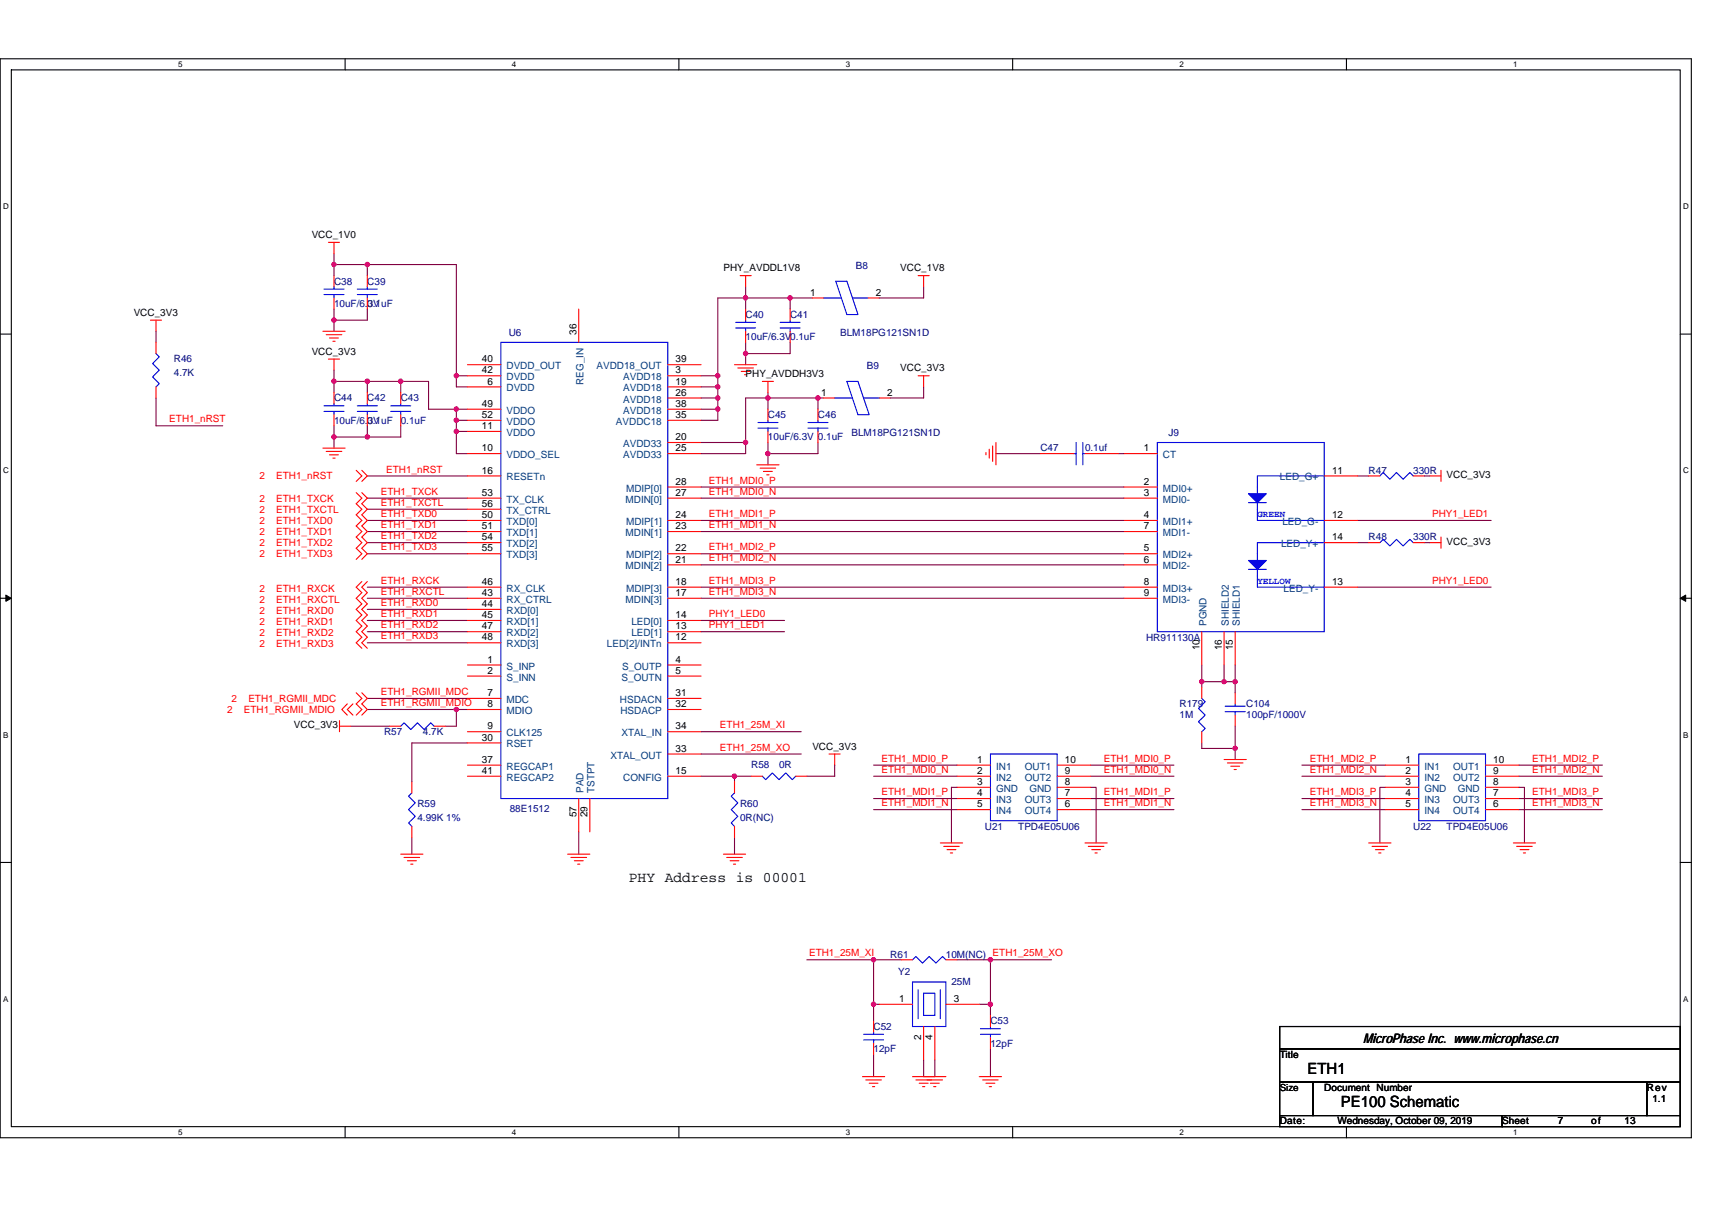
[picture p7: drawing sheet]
<svg xmlns="http://www.w3.org/2000/svg" width="297mm" height="210mm" viewBox="0 0 297 210" stroke-linecap="round" stroke-linejoin="round" font-family="sans-serif">
<path d="M0 10.2h293.5v187.2h-293.5zM2 12.1h289.5v183.4h-289.5z" fill="none" stroke="#000" stroke-width=".19"/>
<g fill="#fff">
<path d="M30.9 10.4h.8v1.6h-.8z"/>
<path d="M30.9 195.7h.8v1.6h-.8z"/>
</g>
<path d="M59.9 10.2v1.9M59.9 195.5v1.9" fill="none" stroke="#000" stroke-width=".19"/>
<g fill="#fff">
<path d="M88.8 10.4h.8v1.6h-.8z"/>
<path d="M88.8 195.7h.8v1.6h-.8z"/>
</g>
<path d="M117.8 10.2v1.9M117.8 195.5v1.9" fill="none" stroke="#000" stroke-width=".19"/>
<g fill="#fff">
<path d="M146.7 10.4h.8v1.6h-.8z"/>
<path d="M146.7 195.7h.8v1.6h-.8z"/>
</g>
<path d="M175.7 10.2v1.9M175.7 195.5v1.9" fill="none" stroke="#000" stroke-width=".19"/>
<g fill="#fff">
<path d="M204.7 10.4h.7v1.6h-.7z"/>
<path d="M204.7 195.7h.7v1.6h-.7z"/>
</g>
<path d="M233.6 10.2v1.9M233.6 195.5v1.9" fill="none" stroke="#000" stroke-width=".19"/>
<g fill="#fff">
<path d="M262.6 10.4h.7v1.6h-.7z"/>
<path d="M262.6 195.7h.7v1.6h-.7z"/>
<path d="M.5 35.1h1v1.5h-1z"/>
<path d="M292 35.1h1v1.5h-1z"/>
<path d="M.5 80.9h1v1.5h-1z"/>
<path d="M292 80.9h1v1.5h-1z"/>
</g>
<path d="M0 58h2M291.5 58h2" fill="none" stroke="#000" stroke-width=".19"/>
<g fill="#fff">
<path d="M.5 126.7h.9v1.6h-.9z"/>
<path d="M292 126.7h.9v1.6h-.9z"/>
</g>
<path d="M0 103.8h2M291.5 103.8h2" fill="none" stroke="#000" stroke-width=".19"/>
<path d="M1 103.3l1 .5-1 .6zM291.5 103.8l1-.5v1.1z" fill="#000" stroke="#000" stroke-width=".17"/>
<g fill="#fff">
<path d="M.5 172.6h.9v1.5h-.9z"/>
<path d="M292 172.6h.9v1.5h-.9z"/>
</g>
<path d="M0 149.7h2M291.5 149.7h2M222 178.1h69.5v3.9h-69.5zM222 182h69.5v5.8h-69.5zM222 187.8h5.8v5.8h-5.8zM222 193.6h38.6v1.9h-38.6zM227.8 187.8h57.9v5.8h-57.9zM260.6 193.6h30.9v1.9h-30.9zM285.7 187.8h5.8v5.8h-5.8z" fill="none" stroke="#000" stroke-width=".19"/>
<g fill="none" stroke="#800040" stroke-width=".19">
<path d="M27.1 57.5v1.9M58 44v1.9M58 55.6v1.9M58 45.9v1.9M58 53.6v2h5.7v-2M58 45.9h5.7M63.7 45.9v1.9M63.7 45.9h15.5v21.2h1.9M129.4 59.4v2M129.4 49.8v3.8M137.1 51.7h-12.6v13.5M137.1 59.4v2h-7.7"/>
<path d="M137.1 51.7v1.9M137.1 51.7h3.8M160.2 49.8v1.9h-7.7M27.1 69.1v4.8h11.5M58 75.8v2M58 66.2v1.9M58 64.2v2h5.7M58 73.9v1.9h5.7M63.7 73.9v1.9M63.7 66.2v1.9M63.7 66.2h5.8M69.5 66.2h4.9v4.8h4.8"/>
<path d="M69.5 73.9v1.9h-5.8M69.5 66.2v1.9M79.2 71v1.9M79.2 74.9v3.8h1.9M79.2 72.9v2M79.2 74.9h1.9M79.2 72.9h1.9M79.2 71h1.9M79.2 65.2h1.9M121.6 76.8h7.8M121.6 65.2h2.9M121.6 67.1h2.9"/>
<path d="M121.6 69.1h2.9M121.6 71h2.9M124.5 65.2v1.9M124.5 67.1v2M124.5 69.1v1.9M124.5 71v1.9h-2.9M129.4 61.4v1.9M129.4 76.8v1.9h-7.8M133.2 69.1h8.7M133.2 69.1h-3.8v7.7M133.2 68.1v1M133.2 76.8v1.9"/>
<path d="M133.2 78.7v2M133.2 69.1v1.9M141.9 69.1h1M141.9 76.8v1.9h-8.7M141.9 69.1v1.9M160.2 67.1v2h-5.7M172.8 78.7h7.7M194 78.7h1M63.7 86.4h17.4M63.7 88.4h17.4M63.7 90.3h17.4M63.7 92.2h17.4"/>
<path d="M63.7 94.2h17.4M63.7 96.1h17.4M63.7 82.6h17.4M121.6 84.5h73.4M121.6 90.3h73.4M121.6 96.1h73.4M121.6 98h73.4M121.6 92.2h73.4M121.6 86.4h73.4M235.5 94.2h2M235.5 82.6h2M235.5 90.3h23.2"/>
<path d="M247.1 94.2h1M247.1 82.6h1M63.7 101.9h17.4M63.7 103.8h17.4M63.7 105.7h17.4M63.7 107.7h17.4M63.7 109.6h17.4M63.7 111.5h17.4M121.6 101.9h73.4M121.6 103.8h73.4M121.6 107.7h14.5M121.6 109.6h14.5"/>
<path d="M208.5 118.3h3.9M208.5 115.4v2.9M208.5 118.3v1M212.4 115.4v2.9M212.4 118.3h1.9M214.3 115.4v2.9M214.3 118.3v1.9M235.5 101.9h23.2M60.9 126h6.7M63.7 123.1h15.5M63.7 121.2h17.4M79.2 123.1v2.9h-1.9"/>
<path d="M79.2 123.1h1.9M81.1 128.9h-9.6v6.8M121.6 134.7h5.8M121.6 127h17.4M121.6 130.9h17.4M127.4 134.7v1M127.4 134.7h2.9M144.8 132.8v1.9h-4.8M151.6 134.7h14.4M151.6 132.8h14.4M151.6 138.6h14.4M166 136.6h-.9v9.7"/>
<path d="M189.2 134.7h14.5M189.2 132.8h14.5M189.2 138.6h14.5M189.2 136.6h1v9.7M208.5 128.9v1h5.8M214.3 129.9v1.9M214.3 126v3.9M225.9 132.8h14.5M225.9 134.7h14.5M225.9 138.6h14.5M240.4 136.6h-1v9.7M263.5 136.6h1v9.7"/>
<path d="M263.5 132.8h14.5M263.5 134.7h14.5M263.5 138.6h14.5M71.5 145.3v2.9M100.4 144.4v3.8M127.4 145.3v2.9M151.6 140.5h14.4M189.2 140.5h14.5M225.9 140.5h14.5M263.5 140.5h14.5M140 166.6h11.6M151.6 174.3v2.9"/>
<path d="M151.6 174.3h.9M151.6 166.6h4.8M151.6 166.6v7.7M166 166.6h5.8M169.9 174.3h1.9M171.8 166.6v7.7M171.8 174.3v1.9M171.8 166.6h10.7M151.6 183v3.8M160.2 183.9v2.9M162.2 183.9v2.9M171.8 182v4.8"/>
</g>
<g fill="#f0f" stroke="#f0f" stroke-width=".19">
<circle cx="212.4" cy="118.3" r=".38"/>
<circle cx="208.5" cy="118.3" r=".38"/>
<circle cx="214.3" cy="118.3" r=".38"/>
<circle cx="57.9" cy="55.5" r=".38"/>
<circle cx="57.9" cy="45.9" r=".38"/>
<circle cx="63.7" cy="45.9" r=".38"/>
<circle cx="57.9" cy="75.8" r=".38"/>
<circle cx="63.7" cy="66.2" r=".38"/>
<circle cx="57.9" cy="66.2" r=".38"/>
<circle cx="79.2" cy="74.9" r=".38"/>
<circle cx="79.2" cy="72.9" r=".38"/>
<circle cx="79.2" cy="71" r=".38"/>
<circle cx="63.7" cy="75.8" r=".38"/>
<circle cx="69.5" cy="66.2" r=".38"/>
<circle cx="129.3" cy="61.3" r=".38"/>
<circle cx="129.3" cy="51.7" r=".38"/>
<circle cx="124.5" cy="65.2" r=".38"/>
<circle cx="124.5" cy="69.1" r=".38"/>
<circle cx="124.5" cy="67.1" r=".38"/>
<circle cx="137.1" cy="51.7" r=".38"/>
<circle cx="129.4" cy="76.8" r=".38"/>
<circle cx="133.2" cy="69.1" r=".38"/>
<circle cx="79.2" cy="123.1" r=".38"/>
<circle cx="124.5" cy="71" r=".38"/>
<circle cx="133.2" cy="78.7" r=".38"/>
<circle cx="141.9" cy="69.1" r=".38"/>
<circle cx="127.4" cy="134.7" r=".38"/>
<circle cx="79.2" cy="65.2" r=".38"/>
<circle cx="151.6" cy="174.3" r=".38"/>
<circle cx="171.8" cy="166.5" r=".38"/>
<circle cx="171.8" cy="174.3" r=".38"/>
<circle cx="151.6" cy="166.5" r=".38"/>
<circle cx="214.3" cy="129.9" r=".38"/>
</g>
<g fill="none" stroke="#f00" stroke-width=".19">
<path d="M26.1 55.6h1.9M27.1 55.6v1.9M27.1 59.4v2M56 57.5h3.9M56.6 58.1h2.7M57 42.1h1.9M57.2 58.7h1.5M57.8 59.2h.3M58 42.1v1.9M58 47.8v2M58 51.7v1.9M63.7 47.8v2"/>
<path d="M63.7 51.7v1.9M100.4 53.6v5.8M128.4 47.8h1.9M129.4 47.8v2M129.4 53.6v2M129.4 57.5v1.9M137.1 53.6v2M137.1 57.5v1.9M140.9 51.7h2M150.6 51.7h1.9M159.3 47.8h1.9M160.2 47.8v2"/>
<path d="M27.1 67.1v2M56 77.8h3.9M56.6 78.3h2.7M57 62.3h1.9M57.2 78.9h1.5M57.8 79.5h.3M58 62.3v1.9M58 68.1v1.9M58 72v1.9M63.7 68.1v1.9M63.7 72v1.9M69.5 68.1v1.9"/>
<path d="M69.5 72v1.9M81.1 78.7h5.8M81.1 74.9h5.8M81.1 63.3h5.8M81.1 65.2h5.8M81.1 67.1h5.8M81.1 71h5.8M81.1 72.9h5.8M115.9 72.9h5.7M115.9 63.3h5.7M115.9 67.1h5.7M115.9 76.8h5.7"/>
<path d="M115.9 78.7h5.7M115.9 69.1h5.7M115.9 65.2h5.7M115.9 71h5.7M127.4 63.3h3.9M128 63.9h2.7M128.6 64.5h1.6M129.2 65h.4M132.3 66.2h1.9M133.2 66.2v1.9M133.2 71v1.9M133.2 74.9v1.9"/>
<path d="M141.9 71v1.9M141.9 74.9v1.9M142.9 69.1h1.9M152.5 69.1h2M159.3 65.2h1.9M160.2 65.2v1.9M171.1 78.5v.4M171.6 78v1.5M172.2 77.4v2.7M172.8 76.8v3.9M180.5 78.7h5.8M188.3 78.7h5.7"/>
<path d="M195 78.7h5.8M61.8 81.6l1 1-1 .9M61.8 85.5l1 .9-1 1 1 1-1 .9 1 1-1 1 1 .9-1 1 1 1-1 .9 1 1-1 1M62.8 81.6l.9 1-.9 .9M62.8 85.5l.9 .9-.9 1 .9 1-.9 .9 .9 1-.9 1 .9 .9-.9 1 .9 1-.9 .9 .9 1-.9 1M81.1 82.6h5.8M81.1 86.4h5.8M81.1 88.4h5.8M81.1 90.3h5.8M81.1 92.2h5.8M81.1 94.2h5.8M81.1 96.1h5.8"/>
<path d="M115.9 86.4h5.7M115.9 84.5h5.7M115.9 90.3h5.7M115.9 92.2h5.7M115.9 96.1h5.7M115.9 98h5.7M131.3 80.7h3.9M131.9 81.2h2.7M132.5 81.8h1.5M133 82.4h.4M195 98h5.8M195 96.1h5.8"/>
<path d="M195 90.3h5.8M195 92.2h5.8M195 86.4h5.8M195 84.5h5.8M229.8 82.6h5.7M229.8 90.3h5.7M229.8 94.2h5.7M237.5 94.2h1.9M237.5 82.6h1.9M245.2 94.2h1.9M245.2 82.6h1.9M248.1 94.2h1.9"/>
<path d="M248.1 82.6h1.9M250 93.2v1.9M250 81.6v1.9M62.8 100.9l-1 1 1 .9-1 1 1 1-1 .9 1 1-1 1 1 .9-1 1 1 1-1 .9 1 1M63.7 100.9l-.9 1 .9 .9-.9 1 .9 1-.9 .9 .9 1-.9 1 .9 .9-.9 1 .9 1-.9 .9 .9 1M81.1 103.8h5.8M81.1 105.7h5.8M81.1 107.7h5.8M81.1 101.9h5.8M81.1 109.6h5.8M81.1 111.5h5.8M81.1 115.4h5.8"/>
<path d="M81.1 117.3h5.8M115.9 109.6h5.7M115.9 111.5h5.7M115.9 107.7h5.7M115.9 103.8h5.7M115.9 101.9h5.7M115.9 115.4h5.7M115.9 117.3h5.7M195 103.8h5.8M195 101.9h5.8M208.5 119.3v1.9M208.5 109.6v5.8"/>
<path d="M212.4 109.6v5.8M214.3 109.6v5.8M229.8 101.9h5.7M58.9 126h2M58.9 125.1v1.9M60.3 122.2l-1 .9 1 1M61.2 122.2l-.9 .9 .9 1M61.8 120.2l1 1-1 1 1 .9-1 1M62.8 120.2l.9 1-.9 1 .9 .9-.9 1M67.6 126h1.9M71.5 135.7v1.9M75.3 126h2"/>
<path d="M81.1 127h5.8M81.1 128.9h5.8M81.1 132.8h5.8M81.1 134.7h5.8M81.1 121.2h5.8M81.1 123.1h5.8M100.4 138.6v5.8M102.3 138.6v5.8M115.9 134.7h5.7M115.9 130.9h5.7M115.9 127h5.7M115.9 121.2h5.7"/>
<path d="M115.9 123.1h5.7M127.4 135.7v1.9M130.3 134.7h2M138.1 134.7h1.9M143.8 130.9h2M144.8 130.9v1.9M166 132.8h5.8M166 134.7h5.8M166 136.6h5.8M166 138.6h5.8M183.4 138.6h5.8M183.4 136.6h5.8"/>
<path d="M183.4 134.7h5.8M183.4 132.8h5.8M208.5 127v1.9M212.4 131.8h3.8M213 132.4h2.7M213.5 133h1.6M214.1 133.5h.4M214.3 120.2v2M214.3 124.1v1.9M240.4 132.8h5.8M240.4 134.7h5.8M240.4 136.6h5.8"/>
<path d="M240.4 138.6h5.8M257.7 138.6h5.8M257.7 136.6h5.8M257.7 134.7h5.8M257.7 132.8h5.8M69.5 148.2h3.9M70.1 148.8h2.7M70.7 149.4h1.5M71.3 150h.3M71.5 143.4v1.9M98.5 148.2h3.8M99.1 148.8h2.7"/>
<path d="M99.6 149.4h1.6M100.2 150h.4M125.5 148.2h3.9M126.1 148.8h2.7M126.7 149.4h1.5M127.3 150h.3M127.4 143.4v1.9M163.1 146.3h3.9M163.7 146.9h2.7M164.3 147.4h1.6M164.9 148h.4M166 140.5h5.8"/>
<path d="M183.4 140.5h5.8M188.3 146.3h3.8M188.8 146.9h2.7M189.4 147.4h1.5M190 148h.4M237.5 146.3h3.8M238.1 146.9h2.6M238.6 147.4h1.6M239.2 148h.4M240.4 140.5h5.8M257.7 140.5h5.8M262.6 146.3h3.8"/>
<path d="M263.1 146.9h2.8M263.7 147.4h1.6M264.3 148h.4M151.6 177.2v1.9M152.5 174.3h5.8M156.4 166.6h1.9M160.2 178.1v5.8M162.2 178.1v5.8M164.1 166.6h1.9M164.1 174.3h5.8M171.8 176.2v1.9M149.6 186.8h3.9"/>
<path d="M150.2 187.4h2.7M150.8 188h1.5M151.4 188.6h.4M151.6 181v2M158.3 186.8h3.9M158.9 187.4h2.7M159.5 188h1.5M160.1 188.6h.4M160.2 186.8h3.9M160.8 187.4h2.7M161.4 188h1.6M162 188.6h.4"/>
<path d="M169.9 186.8h3.9M170.5 187.4h2.7M171.1 188h1.5M171.6 188.6h.4M171.8 180.1v1.9"/>
</g>
<g fill="none" stroke="#00f" stroke-width=".19">
<path d="M56.2 51.1h3.5M56.2 50.2h3.5M58 49.8v.4M58 51.1v.6M62 51.1h3.5M62 50.2h3.5M63.7 49.8v.4M63.7 51.1v.6M86.9 59.4h29v79.2h-29zM127.6 56.9h3.5M127.6 55.9h3.5M129.4 55.6v.3"/>
<path d="M129.4 56.9v.6M135.4 56.9h3.4M135.4 55.9h3.4M137.1 55.6v.3M137.1 56.9v.6M142.9 51.7h3.1M145 48.8h1.9l2 5.8h-2zM147.9 51.7h2.7M27.1 61.4l.5 .5-1.1 1.2 1.1 1.1-1.1 1.2 1.1 1.2-.5 .5M56.2 71.4h3.5M56.2 70.4h3.5M58 70v.4"/>
<path d="M58 71.4v.6M62 71.4h3.5M62 70.4h3.5M63.7 70v.4M63.7 71.4v.6M67.8 71.4h3.5M67.8 70.4h3.5M69.5 70v.4M69.5 71.4v.6M131.5 74.3h3.5M131.5 73.3h3.5M133.2 72.9v.4"/>
<path d="M133.2 74.3v.6M140.2 74.3h3.5M140.2 73.3h3.5M141.9 72.9v.4M141.9 74.3v.6M144.8 69.1h3.1M146.9 66.2h2l1.9 5.8h-1.9zM149.8 69.1h2.7M186.3 78.7h.4M186.7 76.8v3.9M187.9 76.8v3.9M187.9 78.7h.4"/>
<path d="M200.8 76.8h29v32.8h-29zM216.6 98.8h3.1M216.6 87.2h3.1M218.2 98.8v3.1h11.6M218.2 87.2v3.1h11.6M229.8 82.6h-11.6v3.1M229.8 94.2h-11.6v3.1M239.4 94.2l.6-.6 1.1 1.1 1.2-1.1 1.2 1.1 1.1-1.1 .6 .6M239.4 82.6l.6-.6 1.1 1.2 1.2-1.2 1.2 1.2 1.1-1.2 .6 .6M69.5 126l.6-.6 1.2 1.2 1.1-1.2 1.2 1.2 1.1-1.2 .6 .6M71.5 137.6l-.6 .6 1.1 1.1-1.1 1.2 1.1 1.2-1.1 1.1 .6 .6M127.4 137.6l-.5 .6 1.1 1.1-1.1 1.2 1.1 1.2-1.1 1.1 .5 .6"/>
<path d="M132.3 134.7l.5 .6 1.2-1.2 1.2 1.2 1.1-1.2 1.2 1.2 .6-.6M171.8 130.9h11.6v11.5h-11.6zM208.5 121.2l.6 .6-1.2 1.1 1.2 1.2-1.2 1.1 1.2 1.2-.6 .6M212.6 123.5h3.4M212.6 122.6h3.4M214.3 122.2v.4M214.3 123.5v.6M246.2 130.9h11.5v11.5h-11.5zM149.8 179.5h3.5M151.6 179.1v.4M158.3 170.4h5.8v7.7h-5.8zM158.3 166.6l.6-.6 1.2 1.1 1.1-1.1 1.2 1.1 1.1-1.1 .6 .6"/>
<path d="M159.3 171.8v5M160.2 172.4h2v3.8h-2zM163.1 171.8v5M170.1 179.5h3.5M170.1 178.5h3.5M171.8 178.1v.4M171.8 179.5v.6M149.8 180.5h3.5M151.6 180.5v.5"/>
</g>
<g fill="#00f" stroke="#00f" stroke-width=".19">
<path d="M216.6 97.3h3.1l-1.5 1.5z" fill-rule="evenodd"/>
<path d="M216.6 85.7h3.1l-1.5 1.5z" fill-rule="evenodd"/>
</g>
<g font-size="2.7">
<text x="226.9" y="186.3">ETH1</text>
<text x="232.6" y="192.1">PE100 Schematic</text>
</g>
<text font-size="2.5" x="109.1" y="153.1">PHY Address is 00001</text>
<text font-size="2.3" x="236.5" y="181.1">MicroPhase Inc. www.microphase.cn</text>
<g font-size="1.7">
<text x="54.1" y="41.3">VCC_1V0</text>
<text x="125.5" y="47.1">PHY_AVDDL1V8</text>
<text x="156.2" y="47.1">VCC_1V8</text>
<text x="140.6" y="51.3">1</text>
<text x="152" y="51.3">2</text>
<text x="23.2" y="54.8">VCC_3V3</text>
<text x="100" y="58.1" transform="rotate(-90 100 58.1)">36</text>
<text x="54.1" y="61.6">VCC_3V3</text>
<text x="83.6" y="62.9">40</text>
<text x="83.6" y="64.8">42</text>
<text x="117.2" y="62.9">39</text>
<text x="117.2" y="64.8">3</text>
<text x="129.4" y="65.4">PHY_AVDDH3V3</text>
<text x="156.2" y="64.5">VCC_3V3</text>
<text x="83.6" y="70.6">49</text>
<text x="84.6" y="66.7">6</text>
<text x="117.2" y="66.7">19</text>
<text x="117.2" y="68.7">26</text>
<text x="117.2" y="70.6">38</text>
<text x="142.5" y="68.7">1</text>
<text x="153.9" y="68.7">2</text>
<text x="83.6" y="74.5">11</text>
<text x="83.6" y="72.5">52</text>
<text x="117.2" y="76.4">20</text>
<text x="117.2" y="72.5">35</text>
<text x="83.6" y="78.3">10</text>
<text x="83.6" y="82.2">16</text>
<text x="117.2" y="78.3">25</text>
<text x="198.5" y="78.3">1</text>
<text x="231.1" y="82.2">11</text>
<text x="251" y="83">VCC_3V3</text>
<text x="83.6" y="86">53</text>
<text x="83.6" y="88">56</text>
<text x="83.6" y="89.9">50</text>
<text x="117.2" y="84.1">28</text>
<text x="117.2" y="89.9">24</text>
<text x="117.2" y="86">27</text>
<text x="198.5" y="89.9">4</text>
<text x="198.5" y="86">3</text>
<text x="198.5" y="84.1">2</text>
<text x="231.1" y="89.9">12</text>
<text x="83.6" y="91.8">51</text>
<text x="83.6" y="93.8">54</text>
<text x="83.6" y="95.7">55</text>
<text x="117.2" y="95.7">22</text>
<text x="117.2" y="91.8">23</text>
<text x="198.5" y="95.7">5</text>
<text x="198.5" y="91.8">7</text>
<text x="231.1" y="93.8">14</text>
<text x="251" y="94.6">VCC_3V3</text>
<text x="83.6" y="101.5">46</text>
<text x="117.2" y="101.5">18</text>
<text x="117.2" y="97.6">21</text>
<text x="198.5" y="101.5">8</text>
<text x="198.5" y="97.6">6</text>
<text x="231.1" y="101.5">13</text>
<text x="83.6" y="103.4">43</text>
<text x="83.6" y="105.3">44</text>
<text x="83.6" y="107.3">45</text>
<text x="117.2" y="107.3">14</text>
<text x="117.2" y="103.4">17</text>
<text x="198.5" y="103.4">9</text>
<text x="83.6" y="109.2">47</text>
<text x="83.6" y="111.1">48</text>
<text x="117.2" y="109.2">13</text>
<text x="117.2" y="111.1">12</text>
<text x="208.1" y="112.9" transform="rotate(-90 208.1 112.9)">10</text>
<text x="212" y="112.9" transform="rotate(-90 212 112.9)">16</text>
<text x="213.9" y="112.9" transform="rotate(-90 213.9 112.9)">15</text>
<text x="84.6" y="115">1</text>
<text x="84.6" y="116.9">2</text>
<text x="117.2" y="116.9">5</text>
<text x="117.2" y="115">4</text>
<text x="84.6" y="120.8">7</text>
<text x="84.6" y="122.7">8</text>
<text x="117.2" y="120.8">31</text>
<text x="117.2" y="122.7">32</text>
<text x="51" y="126.4">VCC_3V3</text>
<text x="83.6" y="128.5">30</text>
<text x="84.6" y="126.6">9</text>
<text x="117.2" y="130.5">33</text>
<text x="117.2" y="126.6">34</text>
<text x="140.9" y="130.1">VCC_3V3</text>
<text x="83.6" y="132.4">37</text>
<text x="83.6" y="134.3">41</text>
<text x="117.2" y="134.3">15</text>
<text x="169.5" y="132.4">1</text>
<text x="169.5" y="134.3">2</text>
<text x="169.5" y="136.2">3</text>
<text x="184.8" y="136.2">8</text>
<text x="184.8" y="134.3">9</text>
<text x="184.8" y="132.4">10</text>
<text x="243.8" y="132.4">1</text>
<text x="243.8" y="134.3">2</text>
<text x="243.8" y="136.2">3</text>
<text x="259.1" y="136.2">8</text>
<text x="259.1" y="134.3">9</text>
<text x="259.1" y="132.4">10</text>
<text x="100" y="141.8" transform="rotate(-90 100 141.8)">57</text>
<text x="101.9" y="141.8" transform="rotate(-90 101.9 141.8)">29</text>
<text x="169.5" y="138.2">4</text>
<text x="169.5" y="140.1">5</text>
<text x="184.8" y="140.1">6</text>
<text x="184.8" y="138.2">7</text>
<text x="243.8" y="138.2">4</text>
<text x="243.8" y="140.1">5</text>
<text x="259.1" y="140.1">6</text>
<text x="259.1" y="138.2">7</text>
<text x="156" y="173.9">1</text>
<text x="165.5" y="173.9">3</text>
<text x="159.8" y="180.4" transform="rotate(-90 159.8 180.4)">2</text>
<text x="161.8" y="180.4" transform="rotate(-90 161.8 180.4)">4</text>
<text x="222" y="183.6">Title</text>
<text x="222" y="189.3">Size</text>
<text x="229.8" y="189.3">Document Number</text>
<text x="285.7" y="189.3">Rev</text>
<text x="286.7" y="191.3">1.1</text>
<text x="222" y="195.1">Date:</text>
<text x="232.1" y="195.1">Wednesday, October 09, 2019</text>
<text x="260.6" y="195.1">Sheet</text>
<text x="270.3" y="195.1">7</text>
<text x="276.1" y="195.1">of</text>
<text x="281.9" y="195.1">13</text>
</g>
<g font-size="1.7" fill="#000080">
<text x="148.5" y="46.7">B8</text>
<text x="58" y="49.4">C38</text>
<text x="58" y="53.3">10uF/6.3V</text>
<text x="63.7" y="49.4">C39</text>
<text x="63.7" y="53.3">0.1uF</text>
<text x="88.3" y="58.3">U6</text>
<text x="129.4" y="55.2">C40</text>
<text x="129.4" y="59">10uF/6.3V0.1uF</text>
<text x="137.1" y="55.2">C41</text>
<text x="145.8" y="58.3">BLM18PG121SN1D</text>
<text x="30.2" y="62.9">R46</text>
<text x="30.2" y="65.2">4.7K</text>
<text x="150.4" y="64.1">B9</text>
<text x="58" y="69.7">C44</text>
<text x="63.7" y="69.7">C42</text>
<text x="69.5" y="69.7">C43</text>
<text x="58" y="73.5">10uF/6.3V</text>
<text x="63.7" y="73.5">0.1uF</text>
<text x="69.5" y="73.5">0.1uF</text>
<text x="133.2" y="72.6">C45</text>
<text x="133.2" y="76.4">10uF/6.3V 0.1uF</text>
<text x="141.9" y="72.6">C46</text>
<text x="147.7" y="75.6">BLM18PG121SN1D</text>
<text x="202.7" y="75.6">J9</text>
<text x="180.5" y="78.3">C47</text>
<text x="188.3" y="78.3">0.1uf</text>
<text x="237.5" y="82.2">R47</text>
<text x="245.2" y="82.2">330R</text>
<text x="237.5" y="93.8">R48</text>
<text x="245.2" y="93.8">330R</text>
<text x="198.9" y="111.2">HR911130A</text>
<text x="204.7" y="122.7">R179</text>
<text x="204.7" y="124.7">1M</text>
<text x="216.2" y="122.7">C104</text>
<text x="216.2" y="124.7">100pF/1000V</text>
<text x="66.6" y="127.6">R57</text>
<text x="73.4" y="127.6">4.7K</text>
<text x="130.3" y="133.3">R58</text>
<text x="135.2" y="133.3">0R</text>
<text x="72.4" y="140.1">R59</text>
<text x="72.4" y="142.4">4.99K 1%</text>
<text x="88.5" y="140.9">88E1512</text>
<text x="128.4" y="140.1">R60</text>
<text x="128.4" y="142.4">0R(NC)</text>
<text x="170.9" y="144">U21</text>
<text x="176.7" y="144">TPD4E05U06</text>
<text x="245.2" y="144">U22</text>
<text x="251" y="144">TPD4E05U06</text>
<text x="154.5" y="166.2">R61</text>
<text x="164.1" y="166.2">10M(NC) ETH1_25M_XO</text>
<text x="155.8" y="169.3">Y2</text>
<text x="165.1" y="171">25M</text>
<text x="151.6" y="178.7">C52</text>
<text x="171.8" y="177.8">C53</text>
<text x="151.6" y="182.6">12pF</text>
<text x="171.8" y="181.6">12pF</text>
</g>
<g font-size="1.7" fill="#004080">
<text x="87.9" y="64.1">DVDD_OUT</text>
<text x="87.9" y="66">DVDD</text>
<text x="103.5" y="64.1">AVDD18_OUT</text>
<text x="108.1" y="66">AVDD18</text>
<text x="87.9" y="67.9">DVDD</text>
<text x="87.9" y="71.8">VDDO</text>
<text x="101.2" y="66.8" transform="rotate(-90 101.2 66.8)">REG_IN</text>
<text x="108.1" y="67.9">AVDD18</text>
<text x="108.1" y="69.8">AVDD18</text>
<text x="108.1" y="71.8">AVDD18</text>
<text x="87.9" y="75.6">VDDO</text>
<text x="87.9" y="73.7">VDDO</text>
<text x="106.9" y="73.7">AVDDC18</text>
<text x="108.1" y="77.6">AVDD33</text>
<text x="87.9" y="79.5">VDDO_SEL</text>
<text x="87.9" y="83.4">RESETn</text>
<text x="108.1" y="79.5">AVDD33</text>
<text x="201.8" y="79.5">CT</text>
<text x="222.1" y="83.4">LED_G+</text>
<text x="87.9" y="87.2">TX_CLK</text>
<text x="87.9" y="89.2">TX_CTRL</text>
<text x="108.5" y="87.2">MDIN[0]</text>
<text x="108.6" y="85.3">MDIP[0]</text>
<text x="201.8" y="87.2">MDI0-</text>
<text x="201.8" y="85.3">MDI0+</text>
<text x="87.9" y="91.1">TXD[0]</text>
<text x="87.9" y="93">TXD[1]</text>
<text x="87.9" y="95">TXD[2]</text>
<text x="108.5" y="93">MDIN[1]</text>
<text x="108.6" y="91.1">MDIP[1]</text>
<text x="201.8" y="91.1">MDI1+</text>
<text x="201.8" y="93">MDI1-</text>
<text x="222.3" y="95">LED_Y+</text>
<text x="222.5" y="91.1">LED_G-</text>
<text x="87.9" y="96.9">TXD[3]</text>
<text x="108.5" y="98.8">MDIN[2]</text>
<text x="108.6" y="96.9">MDIP[2]</text>
<text x="201.8" y="98.8">MDI2-</text>
<text x="201.8" y="96.9">MDI2+</text>
<text x="87.9" y="104.6">RX_CTRL</text>
<text x="87.9" y="106.5">RXD[0]</text>
<text x="87.9" y="102.7">RX_CLK</text>
<text x="108.5" y="104.6">MDIN[3]</text>
<text x="108.6" y="102.7">MDIP[3]</text>
<text x="201.8" y="104.6">MDI3-</text>
<text x="201.8" y="102.7">MDI3+</text>
<text x="222.7" y="102.7">LED_Y-</text>
<text x="87.9" y="108.5">RXD[1]</text>
<text x="87.9" y="110.4">RXD[2]</text>
<text x="87.9" y="112.3">RXD[3]</text>
<text x="105.3" y="112.3">LED[2]/INTn</text>
<text x="109.6" y="110.4">LED[1]</text>
<text x="109.6" y="108.5">LED[0]</text>
<text x="209.3" y="108.6" transform="rotate(-90 209.3 108.6)">PGND</text>
<text x="213.2" y="108.6" transform="rotate(-90 213.2 108.6)">SHIELD2</text>
<text x="215.1" y="108.6" transform="rotate(-90 215.1 108.6)">SHIELD1</text>
<text x="87.9" y="116.2">S_INP</text>
<text x="87.9" y="118.1">S_INN</text>
<text x="107.8" y="118.1">S_OUTN</text>
<text x="107.9" y="116.2">S_OUTP</text>
<text x="87.9" y="122">MDC</text>
<text x="87.9" y="123.9">MDIO</text>
<text x="107.6" y="122">HSDACN</text>
<text x="107.7" y="123.9">HSDACP</text>
<text x="87.9" y="127.8">CLK125</text>
<text x="87.9" y="129.7">RSET</text>
<text x="105.9" y="131.6">XTAL_OUT</text>
<text x="107.8" y="127.8">XTAL_IN</text>
<text x="87.9" y="133.6">REGCAP1</text>
<text x="87.9" y="135.5">REGCAP2</text>
<text x="101.2" y="137.6" transform="rotate(-90 101.2 137.6)">PAD</text>
<text x="103.1" y="137.6" transform="rotate(-90 103.1 137.6)">TSTPT</text>
<text x="108.1" y="135.5">CONFIG</text>
<text x="172.8" y="133.6">IN1</text>
<text x="172.8" y="135.5">IN2</text>
<text x="172.8" y="137.4">GND</text>
<text x="177.8" y="135.5">OUT2</text>
<text x="177.8" y="133.6">OUT1</text>
<text x="178.6" y="137.4">GND</text>
<text x="247.1" y="133.6">IN1</text>
<text x="247.1" y="135.5">IN2</text>
<text x="247.1" y="137.4">GND</text>
<text x="252.1" y="135.5">OUT2</text>
<text x="252.1" y="133.6">OUT1</text>
<text x="252.9" y="137.4">GND</text>
<text x="172.8" y="139.4">IN3</text>
<text x="172.8" y="141.3">IN4</text>
<text x="177.8" y="141.3">OUT4</text>
<text x="177.8" y="139.4">OUT3</text>
<text x="247.1" y="139.4">IN3</text>
<text x="247.1" y="141.3">IN4</text>
<text x="252.1" y="141.3">OUT4</text>
<text x="252.1" y="139.4">OUT3</text>
</g>
<g font-size="1.7" fill="#f00">
<text x="29.4" y="73.3">ETH1_nRST</text>
<text x="45" y="83.2">2</text>
<text x="47.9" y="83.2">ETH1_nRST</text>
<text x="67" y="82">ETH1_nRST</text>
<text x="123" y="83.9">ETH1_MDI0_P</text>
<text x="45" y="89">2</text>
<text x="45" y="87">2</text>
<text x="47.9" y="89">ETH1_TXCTL</text>
<text x="47.9" y="87">ETH1_TXCK</text>
<text x="66.1" y="85.9">ETH1_TXCK</text>
<text x="66.1" y="87.8">ETH1_TXCTL</text>
<text x="66.1" y="89.7">ETH1_TXD0</text>
<text x="123" y="85.9">ETH1_MDI0_N</text>
<text x="123" y="89.7">ETH1_MDI1_P</text>
<text x="248.5" y="89.7">PHY1_LED1</text>
<text x="45" y="92.8">2</text>
<text x="45" y="90.9">2</text>
<text x="45" y="94.7">2</text>
<text x="47.9" y="92.8">ETH1_TXD1</text>
<text x="47.9" y="90.9">ETH1_TXD0</text>
<text x="47.9" y="94.7">ETH1_TXD2</text>
<text x="66.1" y="91.7">ETH1_TXD1</text>
<text x="66.1" y="93.6">ETH1_TXD2</text>
<text x="66.1" y="95.5">ETH1_TXD3</text>
<text x="123" y="95.5">ETH1_MDI2_P</text>
<text x="123" y="91.7">ETH1_MDI1_N</text>
<text x="45" y="96.7">2</text>
<text x="47.9" y="96.7">ETH1_TXD3</text>
<text x="66.1" y="101.3">ETH1_RXCK</text>
<text x="123" y="97.4">ETH1_MDI2_N</text>
<text x="123" y="101.3">ETH1_MDI3_P</text>
<text x="248.5" y="101.3">PHY1_LED0</text>
<text x="45" y="102.7">2</text>
<text x="45" y="104.6">2</text>
<text x="45" y="106.5">2</text>
<text x="47.9" y="102.7">ETH1_RXCK</text>
<text x="47.9" y="104.6">ETH1_RXCTL</text>
<text x="47.9" y="106.5">ETH1_RXD0</text>
<text x="66.1" y="103.2">ETH1_RXCTL</text>
<text x="66.1" y="105.2">ETH1_RXD0</text>
<text x="66.1" y="107.1">ETH1_RXD1</text>
<text x="123" y="103.2">ETH1_MDI3_N</text>
<text x="123" y="107.1">PHY1_LED0</text>
<text x="45" y="108.5">2</text>
<text x="45" y="110.4">2</text>
<text x="45" y="112.3">2</text>
<text x="47.9" y="108.5">ETH1_RXD1</text>
<text x="47.9" y="110.4">ETH1_RXD2</text>
<text x="47.9" y="112.3">ETH1_RXD3</text>
<text x="66.1" y="109">ETH1_RXD2</text>
<text x="66.1" y="111">ETH1_RXD3</text>
<text x="123" y="109">PHY1_LED1</text>
<text x="39.4" y="123.7">2</text>
<text x="40.2" y="121.8">2</text>
<text x="42.3" y="123.7">ETH1_RGMII_MDIO</text>
<text x="43.1" y="121.8">ETH1_RGMII_MDC</text>
<text x="66.1" y="120.6">ETH1_RGMII_MDC</text>
<text x="66.1" y="122.5">ETH1_RGMII_MDIO</text>
<text x="124.9" y="126.4">ETH1_25M_XI</text>
<text x="124.9" y="130.3">ETH1_25M_XO</text>
<text x="152.9" y="134.1">ETH1_MDI0_N</text>
<text x="152.9" y="132.2">ETH1_MDI0_P</text>
<text x="152.9" y="138">ETH1_MDI1_P</text>
<text x="191.5" y="134.1">ETH1_MDI0_N</text>
<text x="191.5" y="132.2">ETH1_MDI0_P</text>
<text x="191.5" y="138">ETH1_MDI1_P</text>
<text x="227.2" y="132.2">ETH1_MDI2_P</text>
<text x="227.2" y="134.1">ETH1_MDI2_N</text>
<text x="227.2" y="138">ETH1_MDI3_P</text>
<text x="265.8" y="132.2">ETH1_MDI2_P</text>
<text x="265.8" y="134.1">ETH1_MDI2_N</text>
<text x="265.8" y="138">ETH1_MDI3_P</text>
<text x="152.9" y="139.9">ETH1_MDI1_N</text>
<text x="191.5" y="139.9">ETH1_MDI1_N</text>
<text x="227.2" y="139.9">ETH1_MDI3_N</text>
<text x="265.8" y="139.9">ETH1_MDI3_N</text>
<text x="140.4" y="166">ETH1_25M_XI</text>
</g>
<g font-size="1.6" fill="#00f">
<text x="218.2" y="89.7">GREEN</text>
<text x="218.2" y="101.3">YELLOW</text>
</g>
<g font-size="1.4">
<text x="30.9" y="11.7">5</text>
<text x="88.8" y="11.7">4</text>
<text x="146.7" y="11.7">3</text>
<text x="204.7" y="11.7">2</text>
<text x="262.6" y="11.7">1</text>
<text x=".5" y="36.3">D</text>
<text x="292" y="36.3">D</text>
<text x=".5" y="82.1">C</text>
<text x="292" y="82.1">C</text>
<text x=".5" y="128">B</text>
<text x="292" y="128">B</text>
<text x=".5" y="173.8">A</text>
<text x="292" y="173.8">A</text>
<text x="30.9" y="197">5</text>
<text x="88.8" y="197">4</text>
<text x="146.7" y="197">3</text>
<text x="204.7" y="197">2</text>
<text x="262.6" y="197">1</text>
</g>
</svg>
